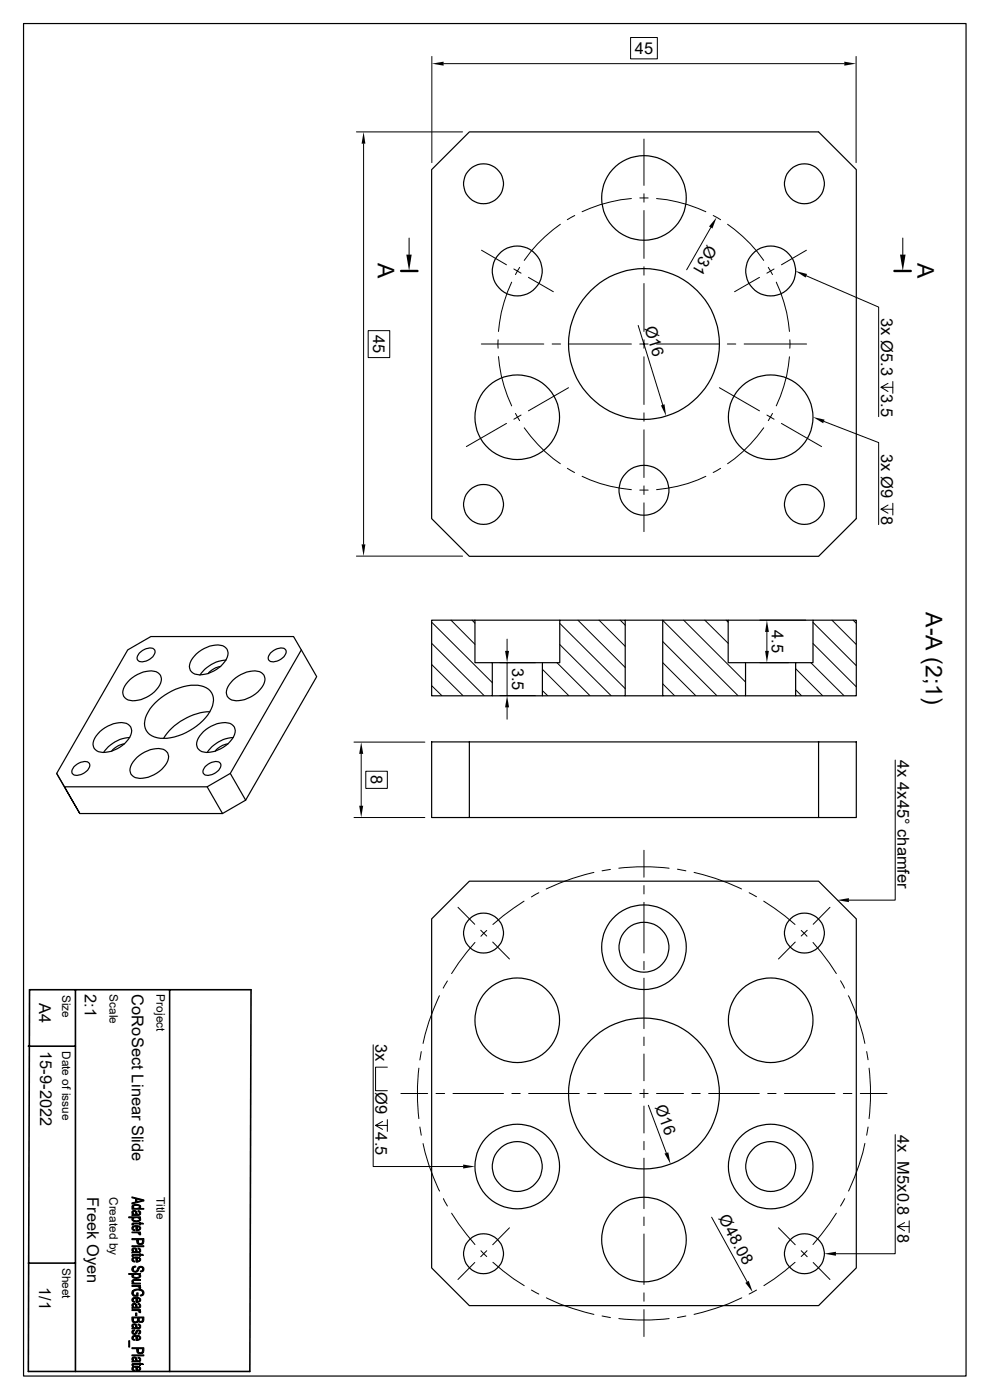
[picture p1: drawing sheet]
<svg xmlns="http://www.w3.org/2000/svg" width="210mm" height="297mm" viewBox="0 0 210 297" stroke-linecap="round" stroke-linejoin="round" font-family="sans-serif">
<g fill="none" stroke="#000" stroke-width=".25">
<path d="M5 5h199.9v286.9h-199.9zM91.6 36l8-8h74.1l8 8v74l-8 8h-74.1l-8-8zM27.1 137.9l4.9-2.9h30.3l1.6 2.9-15 26.2-5 2.8h-30.2l-1.7-2.8zM29.5 138.6a2.74 2.74 0 0 1 3.1-.9 1.49 1.49 0 0 1-.9 2.2 1.93 1.93 0 0 1-2.5 .1 1.27 1.27 0 0 1 .3-1.4zM41.7 138.7a6.1 6.1 0 0 1 5.5-1.7 1.88 1.88 0 0 1 .8 2.9 6.6 6.6 0 0 1-6.7 3.1 1.88 1.88 0 0 1-.7-2.9zM57.4 138.6a2.74 2.74 0 0 1 3.1-.9 1.49 1.49 0 0 1-.9 2.2 1.93 1.93 0 0 1-2.6 .1 1.27 1.27 0 0 1 .4-1.4zM63.9 137.9l3.3 5.7-15.1 26.2M91.6 131.6h9.2v9h3.6v7h-12.8zM100.8 131.6h17.9M118.7 131.6h13.9v16h-17.5v-7h3.6zM132.6 131.6h8M140.6 131.6h13.9v9h3.7v7h-17.6z"/>
<path d="M154.5 131.6h18M172.5 131.6h9.2v16h-12.9v-7h3.7zM21.2 155.2a6.1 6.1 0 0 1 5.6-1.7 1.88 1.88 0 0 1 .8 2.8 6.6 6.6 0 0 1-6.7 3.2 1.88 1.88 0 0 1-.8-2.9zM26.4 157.8a4.2 4.2 0 0 0-2.7 1.5M27.5 144.2a6.1 6.1 0 0 1 5.6-1.7 1.88 1.88 0 0 1 .8 2.9 6.6 6.6 0 0 1-6.7 3.1 1.88 1.88 0 0 1-.8-2.9zM27.5 156.5a7.2 7.2 0 0 0-5.5 3.1M32.9 149.1a12.3 12.3 0 0 1 9.1-3.7 3.3 3.3 0 0 1 2.8 5 12.3 12.3 0 0 1-10.8 6.2 3.3 3.3 0 0 1-2.9-5l.7-1.2zM43.2 155.2a6.1 6.1 0 0 1 5.6-1.7 1.88 1.88 0 0 1 .7 2.8 6.6 6.6 0 0 1-6.7 3.2 1.88 1.88 0 0 1-.7-2.9zM44.5 151a12.6 12.6 0 0 0-9.8 5.6M46.8 141.4a4.2 4.2 0 0 0-2.6 1.5M48 140a7.2 7.2 0 0 0-5.6 3.2M48.3 157.8a4.2 4.2 0 0 0-2.6 1.5"/>
<path d="M49.5 144.2a6.1 6.1 0 0 1 5.6-1.7 1.88 1.88 0 0 1 .7 2.9 6.6 6.6 0 0 1-6.7 3.1 1.88 1.88 0 0 1-.7-2.9zM49.5 156.5a7.2 7.2 0 0 0-5.6 3.1M91.6 157.4h82.1v16h-82.1zM99.6 157.4v16M104.4 140.6h10.7M104.4 147.6h10.7M132.6 147.6h8M158.2 140.6h10.6M158.2 147.6h10.6M173.7 157.4h8v16h-8M12 164.1l4.9 8.5h30.3M13.7 166.9l3.2 5.7"/>
<path d="M15.7 162.6a2.74 2.74 0 0 1 3.1-.8 1.49 1.49 0 0 1-.9 2.2 1.93 1.93 0 0 1-2.6 .1 1.27 1.27 0 0 1 .4-1.5zM29 160.7a6.1 6.1 0 0 1 5.6-1.7 1.88 1.88 0 0 1 .8 2.8 6.6 6.6 0 0 1-6.7 3.2 1.88 1.88 0 0 1-.8-2.9zM43.5 162.6a2.74 2.74 0 0 1 3.1-.8 1.49 1.49 0 0 1-.9 2.2 1.93 1.93 0 0 1-2.6 .1 1.27 1.27 0 0 1 .4-1.5zM43.9 166.9l3.3 5.7M48.9 164.1l3.2 5.7-4.9 2.8M99.6 186.9h74.1l8 8v74.1l-8 8h-74.1l-8-8v-74.1z"/>
<circle cx="102.6" cy="39" r="4.2"/>
<circle cx="170.6" cy="39" r="4.2"/>
<circle cx="109.7" cy="57.5" r="5.3"/>
<circle cx="136.6" cy="42" r="9"/>
<circle cx="163.5" cy="57.5" r="5.3"/>
<circle cx="136.6" cy="73" r="16"/>
<circle cx="109.7" cy="88.5" r="9"/>
<circle cx="163.5" cy="88.5" r="9"/>
<circle cx="102.6" cy="107" r="4.2"/>
<circle cx="136.6" cy="104" r="5.3"/>
<circle cx="170.6" cy="107" r="4.2"/>
<circle cx="102.6" cy="197.9" r="4.2"/>
<circle cx="170.6" cy="197.9" r="4.2"/>
<circle cx="109.7" cy="216.4" r="9"/>
<circle cx="136.6" cy="200.9" r="9"/>
<circle cx="136.6" cy="201" r="5.3"/>
<circle cx="163.5" cy="216.4" r="9"/>
<circle cx="136.6" cy="232" r="16"/>
<circle cx="109.7" cy="247.5" r="9"/>
<circle cx="109.7" cy="247.5" r="5.3"/>
<circle cx="163.5" cy="247.5" r="9"/>
<circle cx="163.5" cy="247.5" r="5.3"/>
<circle cx="102.6" cy="266" r="4.2"/>
<circle cx="136.6" cy="263" r="9"/>
<circle cx="170.6" cy="266" r="4.2"/>
</g>
<path d="M6.3 210h47l-.3 81h-47zM16 210v81M36 210v81M6 222h10M6 268h10" fill="none" stroke="#000" stroke-width=".34"/>
<g fill="#000" stroke="#000" stroke-width=".21">
<path d="M28.2 257.3v.3z" fill-rule="evenodd"/>
<path d="M28.1 255.8l.1-.1v.7l-.2-.2z" fill-rule="evenodd"/>
<path d="M28.1 259.5h.2v.4l-.3-.1z" fill-rule="evenodd"/>
<path d="M28 257h.1a.57 .57 0 0 1 .8 0v.6a.37 .37 0 0 0-.2-.5 .37 .37 0 0 0-.5 .2v.3l-.2-.2z" fill-rule="evenodd"/>
<path d="M29.3 256.8l.3 .1v.4l-.1-.2-.2-.1z" fill-rule="evenodd"/>
<path d="M29.6 258.3v.4z" fill-rule="evenodd"/>
<path d="M27.3 258.1h2.5l-.3 .4-.3-.1a.77 .77 0 0 0-1 .3v-.3h-.9z" fill-rule="evenodd"/>
<path d="M28.2 255.7l1-.2a.47 .47 0 0 1 .6 .3 .47 .47 0 0 1-.2 .6v-.4a.97 .97 0 0 0-1.4 0z" fill-rule="evenodd"/>
<path d="M28.2 257.4l.2 .2h.5v-.6l.1 .1a.34 .34 0 0 0 .1 .5 .34 .34 0 0 0 .4-.1l.1-.6 .2 .2a.52 .52 0 0 1-.1 .6 .52 .52 0 0 1-.5 .2h-1.2v-.2l.2-.1z" fill-rule="evenodd"/>
<path d="M28 258.5l.2-.1v.3a.93 .93 0 0 0 1.4 0v-.3a.49 .49 0 0 1 .1 .6 .49 .49 0 0 1-.6 .2l-.7-.1a.42 .42 0 0 1-.4-.6z" fill-rule="evenodd"/>
<path d="M28.3 259.5h1.3v-.2h.2v.2h.5l.1 .2h-.6v.2h-.2v-.2h-1.2l-.1 .1z" fill-rule="evenodd"/>
<path d="M28 253.9l2.5 .7v.2l-1.5-.4-.3 .6v-.7l-.7-.2z" fill-rule="evenodd"/>
<path d="M28 255.2l.7-.2 .3-.6v.5l1.2-.3 .3 .2-2.5 .6z" fill-rule="evenodd"/>
<path d="M28 256.4h.2v-.2l.5 .2a.7 .7 0 0 0 .9-.4v.4h.9v.1h-2.5z" fill-rule="evenodd"/>
<path d="M28 264.3h2.5v.2h-2.5z" fill-rule="evenodd"/>
<path d="M28.2 265.2v.4z" fill-rule="evenodd"/>
<path d="M28.2 276.9v.5z" fill-rule="evenodd"/>
<path d="M28.1 266.1h.2v.4l-.3 .1z" fill-rule="evenodd"/>
<path d="M28.2 271.9l.1 .3z" fill-rule="evenodd"/>
<path d="M28.2 260.1v.6l.4 .2-.1 .2a.54 .54 0 0 1-.5-.3 .54 .54 0 0 1 .2-.7z" fill-rule="evenodd"/>
<path d="M28.2 266.8v.6l.4 .1-.1 .2a.5 .5 0 0 1-.5-.3 .5 .5 0 0 1 .2-.6z" fill-rule="evenodd"/>
<path d="M28 275.5l.2-.1v.5l.4 .2-.1 .2a.55 .55 0 0 1-.5-.8z" fill-rule="evenodd"/>
<path d="M28.7 278.6h.3v.5h-.3z" fill-rule="evenodd"/>
<path d="M28.2 268.7l.6-.1v.2a.52 .52 0 0 0-.6 .5z" fill-rule="evenodd"/>
<path d="M28.2 264.8l.7 .1v.6a.39 .39 0 0 0-.2-.5 .39 .39 0 0 0-.5 .1v.5l-.2-.3z" fill-rule="evenodd"/>
<path d="M28.2 276.6l.5-.1 .2 .1v.7a.39 .39 0 0 0-.2-.5 .39 .39 0 0 0-.5 .1v.4l-.2-.2z" fill-rule="evenodd"/>
<path d="M28.2 273.8l.1 .7 .2 .3h.5v-.5h.3v.7h-.9l-.3-.3-.2-.4z" fill-rule="evenodd"/>
<path d="M28.2 260.1h1.2h.2v.5l-.1-.2-.4-.2v.9h-.3v-.9l-.4 .1-.2 .3z" fill-rule="evenodd"/>
<path d="M29.3 264.8h.3v.5l-.3-.3z" fill-rule="evenodd"/>
<path d="M28.2 266.8l.4-.1h.8l.2 .1v.4l-.1-.2-.4-.1v.9h-.3v-.9l-.4 .1-.2 .2z" fill-rule="evenodd"/>
<path d="M28.2 275.4l.5-.2 .6 .1 .3 .1v.4l-.2-.3h-.3v.8h-.3v-.9l-.4 .1-.2 .3z" fill-rule="evenodd"/>
<path d="M29.3 276.5l.3 .1v.4l-.3-.3z" fill-rule="evenodd"/>
<path d="M29.6 270.3v.4z" fill-rule="evenodd"/>
<path d="M28 261.4h1.8v.1h-.3v.3l-.5-.3h-1z" fill-rule="evenodd"/>
<path d="M27.3 270.2h2.5l-.3 .4-.3-.2a.77 .77 0 0 0-1 .3v-.3h-.9z" fill-rule="evenodd"/>
<path d="M28.1 271.6l1.7-.2v.3h-1.4l-.2 .5a.39 .39 0 0 1-.1-.6z" fill-rule="evenodd"/>
<path d="M28 272.2h.3v-.1l.2 .1h1.3v.2h-1.8z" fill-rule="evenodd"/>
<path d="M28 272.7h1.8v.2h-.3v.3l-.4-.3h-1.1z" fill-rule="evenodd"/>
<path d="M28 277.8h1.8v.2h-.3v.3l-.3-.3h-1.2z" fill-rule="evenodd"/>
<path d="M29.1 260.2l.1 .7 .4-.2v-.6a.55 .55 0 0 1 .2 .7 .55 .55 0 0 1-.7 .3z" fill-rule="evenodd"/>
<path d="M29.5 261.5l.3 .2v.3l-.3-.1z" fill-rule="evenodd"/>
<path d="M28.2 265.3l.3 .3h.4v-.7l.1 .1a.35 .35 0 0 0 .1 .5 .35 .35 0 0 0 .4-.1l.1-.6 .2 .2a.49 .49 0 0 1 0 .6 .49 .49 0 0 1-.6 .2l-1.2 .1v-.3h.2z" fill-rule="evenodd"/>
<path d="M29.1 266.9l.1 .6 .4-.2v-.5a.53 .53 0 0 1 .2 .7 .53 .53 0 0 1-.7 .3z" fill-rule="evenodd"/>
<path d="M28 270.5l.2-.1v.3a.93 .93 0 0 0 1.4 0v-.3a.49 .49 0 0 1 .1 .6 .49 .49 0 0 1-.6 .2l-.7-.1a.43 .43 0 0 1-.4-.1 .43 .43 0 0 1 0-.5z" fill-rule="evenodd"/>
<path d="M29.5 272.9l.3 .2v.3l-.3-.1z" fill-rule="evenodd"/>
<path d="M29.1 275.5v.6h.2l.3-.2v-.5a.53 .53 0 0 1 .2 .7 .53 .53 0 0 1-.7 .2z" fill-rule="evenodd"/>
<path d="M28 277.4h.2v-.3l.3 .2h.4v-.6l.1 .1a.35 .35 0 0 0 .1 .4 .35 .35 0 0 0 .4 0l.1-.6 .2 .2a.49 .49 0 0 1 0 .6 .49 .49 0 0 1-.6 .1l-1.2 .1z" fill-rule="evenodd"/>
<path d="M29.5 278l.3 .2v.3l-.3-.1z" fill-rule="evenodd"/>
<path d="M29.3 263v.4a.47 .47 0 0 0 .5 .4 .47 .47 0 0 0 .4-.4v.5l-.8 .1z" fill-rule="evenodd"/>
<path d="M29.8 269.7l.3-.1 .2-.4v.5l-.5 .1z" fill-rule="evenodd"/>
<path d="M29.7 274.8l.3-.1 .3-.4v.5l-.5 .2z" fill-rule="evenodd"/>
<path d="M28.3 266.1h1.3v-.1h.2v.1h.5l.1 .2h-.6v.2h-.2v-.2h-1.2l-.1 .1z" fill-rule="evenodd"/>
<path d="M28 262.8h2.5v.9l-.3 .2v-.9h-.9v.9l-.3-.2v-.7h-1z" fill-rule="evenodd"/>
<path d="M28.1 268.8l.1-.1v.6a.49 .49 0 0 0 .6 .4 .49 .49 0 0 0 .4-.6 .66 .66 0 0 1 1-.4 .66 .66 0 0 1 .1 1v-.5a.43 .43 0 0 0-.5-.3 .43 .43 0 0 0-.4 .5l-.1 .1a.71 .71 0 0 1-1 .4 .71 .71 0 0 1-.2-1.1z" fill-rule="evenodd"/>
<path d="M28.3 273.7l.7-.2 1.2 .2 .4 .6-.3 .5v-.6a1.17 1.17 0 0 0-2 0z" fill-rule="evenodd"/>
<path d="M27.3 284.4h.2v1.4h-.2z" fill-rule="evenodd"/>
<path d="M28 287.4h2.5v.3h-2.5z" fill-rule="evenodd"/>
<path d="M28.2 281.3v.4z" fill-rule="evenodd"/>
<path d="M28.2 288.3v.4z" fill-rule="evenodd"/>
<path d="M28.1 289.3h.2v.4l-.3-.1z" fill-rule="evenodd"/>
<path d="M28.2 282.2l.3-.1 .1 .2-.4 .3z" fill-rule="evenodd"/>
<path d="M28.2 283.4v.6l.4 .2-.1 .2a.51 .51 0 0 1-.5-.4 .51 .51 0 0 1 .2-.6z" fill-rule="evenodd"/>
<path d="M28.2 289.9v.6l.4 .2-.1 .2a.54 .54 0 0 1-.5-.3 .54 .54 0 0 1 .2-.7z" fill-rule="evenodd"/>
<path d="M28 281h.1a.57 .57 0 0 1 .8 .1v.5a.37 .37 0 0 0-.2-.5 .37 .37 0 0 0-.5 .2v.3l-.2-.2z" fill-rule="evenodd"/>
<path d="M28.2 288l.3-.1 .4 .1v.6a.37 .37 0 0 0-.2-.4 .37 .37 0 0 0-.5 .1v.4l-.2-.2z" fill-rule="evenodd"/>
<path d="M28.3 279.6v.4a.45 .45 0 0 0 .4 .4 .45 .45 0 0 0 .5-.4v.5l-.9 .1z" fill-rule="evenodd"/>
<path d="M29.3 280.9l.3 .1v.4l-.1-.3h-.2z" fill-rule="evenodd"/>
<path d="M28.2 283.4l1.1-.1 .3 .1v.4l-.1-.2-.4-.1v.9h-.3v-.9l-.4 .1-.2 .2z" fill-rule="evenodd"/>
<path d="M29.3 287.9l.3 .1v.4l-.3-.3z" fill-rule="evenodd"/>
<path d="M28.2 289.9l1.1-.1 .3 .1v.5l-.1-.3-.4-.1v.9h-.3v-.9l-.4 .1-.2 .3z" fill-rule="evenodd"/>
<path d="M28.1 282.3l.1-.1v.4a.36 .36 0 0 0 .4 .3 .36 .36 0 0 0 .3-.5l.3-.2h.4v.4a.29 .29 0 0 0-.4-.2 .29 .29 0 0 0-.2 .4 .54 .54 0 0 1-.7 .3 .54 .54 0 0 1-.2-.8z" fill-rule="evenodd"/>
<path d="M28.2 281.4l.2 .2 .5 .1v-.6l.1 .1a.36 .36 0 0 0 .1 .4 .36 .36 0 0 0 .4 0l.1-.6 .2 .2a.52 .52 0 0 1-.1 .6 .52 .52 0 0 1-.5 .1h-1.2v-.2h.2z" fill-rule="evenodd"/>
<path d="M29.6 282.2a.46 .46 0 0 1 .2 .5 .46 .46 0 0 1-.5 .3v-.1l.3-.2z" fill-rule="evenodd"/>
<path d="M29.1 283.5v.7l.5-.3v-.5a.52 .52 0 0 1 .2 .7 .52 .52 0 0 1-.7 .3z" fill-rule="evenodd"/>
<path d="M28.2 288.5l.2 .2h.5v-.6l.1 .1a.35 .35 0 0 0 .1 .4 .35 .35 0 0 0 .4 0l.1-.6 .2 .2a.5 .5 0 0 1-.1 .6 .5 .5 0 0 1-.5 .1l-1.2 .1v-.2l.2-.1z" fill-rule="evenodd"/>
<path d="M29.1 290l.1 .7 .4-.2v-.6a.55 .55 0 0 1 .2 .7 .55 .55 0 0 1-.7 .3z" fill-rule="evenodd"/>
<path d="M29.5 279.6v.4a.38 .38 0 0 0 .4 .3 .38 .38 0 0 0 .3-.3v.5h-.7z" fill-rule="evenodd"/>
<path d="M29.3 286.1v.5a.47 .47 0 0 0 .5 .4 .47 .47 0 0 0 .4-.4v.5h-.9z" fill-rule="evenodd"/>
<path d="M28.3 289.3h1.3v-.2h.2v.2h.5l.1 .2h-.6v.2h-.2v-.2h-1.2l-.1 .1z" fill-rule="evenodd"/>
<path d="M28 279.4h2.5v.8l-.3 .3v-.9h-.7l-.1 .8-.1-.1-.1 .2v-.9h-.9v.9l-.3-.2z" fill-rule="evenodd"/>
<path d="M28 285.9h2.5v1l-.3 .2v-1h-.9v1l-.3-.3v-.7h-1z" fill-rule="evenodd"/>
</g>
<g fill="none" stroke="#000" stroke-width=".21">
<path d="M91.6 12v22.5M94.1 13.5h85M133.8 8h5.6v4.5h-5.6zM181.6 12v22.5M75.6 28h22.5M77.1 30.5v85M136.6 29.5v9.8M86.8 50.5v3.5M102.2 53.1l5.2 3.1M108.5 59.9a31.1 31.1 0 0 0-2.8 10.4M109 57.1l1.5 .9M110.2 56.7l-.9 1.6"/>
<path d="M112.1 58.8l5.3 3.1M118.9 47.6a31 31 0 0 0-7.7 7.6M121.9 45.7l-1.5 .9M133.9 42.1a31.7 31.7 0 0 0-10.4 2.8M135.7 42h1.8M136.6 41.1v1.8M136.6 44.7v10.1M136.6 56.6v1.8M139.3 42.1a31.7 31.7 0 0 1 10.4 2.8M150.8 48.3l-5.1 8.9M151.3 45.7l1.6 .9M154.3 47.6a31 31 0 0 1 7.7 7.6"/>
<path d="M161.1 58.8l-5.3 3.1M163 56.7l.9 1.6M164.2 57.1l-1.5 .9M164.7 59.9a31.1 31.1 0 0 1 2.8 10.4M171 58.5l15.4 6.7v23.2M171.1 53.1l-5.3 3.1M191.5 50.5v3.5M78.1 70.1h4.6v5.8h-4.6zM102.1 73h13.3M105.7 72.1v1.8M105.7 75.6a29.1 29.1 0 0 0 2.8 10.5M117.1 73h1.8"/>
<path d="M120.7 73h13.2M135.4 69l5.2 16.9M135.7 73h1.8M136.6 72.1v1.8M136.6 60.2v10.1M136.6 75.7v10.1M139.3 73h13.2M154.3 73h1.8M157.9 73h13.2M167.5 75.7a29.3 29.3 0 0 1-2.8 10.4M167.6 72.1v1.8M107.4 89.8l-8.5 4.9"/>
<path d="M109.3 87.7l.9 1.5M110.5 88.1l-1.5 .8M111.2 90.8a30.9 30.9 0 0 0 7.7 7.6M120.4 99.4l1.5 .8M120.6 82.3l-8.5 4.9M136.6 87.6v1.8M136.6 91.2v10.1M152.6 82.3l8.5 4.9M152.9 99.4l-1.6 .8M162 90.8a30.9 30.9 0 0 1-7.7 7.6M162.7 88.1l1.5 .8M163.9 87.7l-.9 1.5"/>
<path d="M165.8 89.8l8.5 4.9M174.8 89.4l11.6 4.5v17.4M186.9 82.2l1.5 .9M188.4 81.3l-1.5 .9h2.5M189.4 80.9v2.5M75.6 118h22.5M123.5 101a29.4 29.4 0 0 0 10.4 2.9M135.7 104h1.8M136.6 103.1v1.8M136.6 106.7v6.1M149.7 101a29.4 29.4 0 0 1-10.4 2.9M186.9 108l1.5 .9"/>
<path d="M188.4 107.1l-1.5 .9h2.5M189.4 106.8v2.5M91.6 132l12.9 12.9M91.6 136.5l11.1 11.1M95.7 131.6l5.1 5.1M100.2 131.6l.6 .6M107.6 135.6v2.5M118.7 132.2l13.9 13.9M118.7 136.7l10.9 10.9M122.6 131.6l10 10M127.1 131.6l5.5 5.5M131.6 131.6l1 1"/>
<path d="M140.6 131.6l15.9 16M140.6 136.1l11.5 11.5M145 131.6l13.2 13.1M149.5 131.6l5 4.9M154.1 131.6l.4 .4M161.2 131.6h9.7M162.7 134.1v4M172.5 132l9.1 9.2M172.5 136.5l9.1 9.2M176.5 131.6l5.1 5.1M181 131.6l.6 .6M75.1 157.4h15"/>
<path d="M76.6 159.9v11M91.6 141l6.6 6.6M91.6 145.5l2.1 2.1M106 140.6h7.6M106 147.6h7.6M107.6 140.6v7M107.6 150.1v2.5M115.1 142l5.6 5.6M115.1 146.5l1.1 1.1M118.2 140.6l6.9 7M140.6 140.6l7 7M140.6 145.1l2.5 2.5"/>
<path d="M161.2 140.6h6.1M168.7 141.8l5.8 5.8M168.7 146.3l1.3 1.3M172 140.6l7 7M75.1 173.4h15M77.6 163.6h4.6v3.7h-4.6zM189.9 161.2v29.8h-9.8M97.2 192.5l3.5 3.6M100.8 199.9l-3.5 4.4-1.5 2.2M102 197.4l1.3 1.2M103.3 197.4l-1.3 1.2M104.5 199.9l3.6 3.6"/>
<path d="M111.2 191.2l-4.5 3.1-2.1 1.8M114.3 189.4l-1.6 .9M126 185.1a49.5 49.5 0 0 0-10.1 3.5M129.5 184.4l-1.8 .3M131.3 184.2a44.9 44.9 0 0 1 10.6 0M136.6 180.4v5.7M136.6 187.9v1.8M136.6 191.4v10.8M143.7 184.4l1.8 .3M147.2 185.1a48.1 48.1 0 0 1 10.1 3.5M158.9 189.4l1.6 .8M162 191.2l4.5 3.1 2.2 1.8"/>
<path d="M168.7 199.9l-3.6 3.6M170 197.4l1.2 1.2M171.2 197.4l-1.2 1.2M172.5 199.9l3.4 4.4 1.5 2.2M176.1 192.5l-3.6 3.6M93.2 211.2a47.3 47.3 0 0 0-3.5 10.2M94.9 208.1l-.9 1.5M136.6 204v1.7M136.6 207.5v10.7M178.3 208.1l.9 1.5M180 211.2a42.8 42.8 0 0 1 3.5 10.2M79.2 221.7v25.8h19.1"/>
<path d="M79.7 238.8l1.5 .8M81.2 237.9l-1.5 .9h2.5M82.2 226.4h-2.5v5h2.5M82.2 237.5v2.5M85 232h5.7M88.9 226.6a45.2 45.2 0 0 0 0 10.7M89.1 239.1l.3 1.7M89.4 223.1l-.3 1.8M92.5 232h1.8M96.1 232h10.7M108.6 232h1.8M112.1 232h10.8"/>
<path d="M124.7 232h1.7M128.2 232h5.7M135.7 232h1.8M136.6 220v1.8M136.6 231.1v1.8M136.6 234.7v5.7M136.6 223.6v5.7M137.5 234.5l3.9 10.1M139.3 232h5.7M146.8 232h1.7M150.3 232h10.8M162.9 232h1.7"/>
<path d="M166.4 232h10.7M178.9 232h1.8M182.5 232h5.7M183.9 223.1l.2 1.7M184.1 239.1l-.2 1.7M184.4 226.6a45.2 45.2 0 0 1 0 10.7M89.7 242.6a42.3 42.3 0 0 0 3.6 10.1M94.1 254.3l.8 1.6M95.8 257.4l1.5 2.2 3.5 4.4M136.6 242.1v1.8M136.6 245.7v10.7M136.6 258.2v1.8"/>
<path d="M151 258.2l7.5 13.7M177.4 257.4l-1.5 2.2-3.4 4.4M179.2 254.3l-.9 1.6M183.5 242.6a43.9 43.9 0 0 1-3.5 10.1M189.9 240.7v25.3h-12.6M191.9 259.4l-1.5 .8h2.5M192.9 259v2.5M100.7 267.8l-3.5 3.6M102 265.3l1.3 1.3M103.3 265.3l-1.3 1.3M104.6 267.8l4.4 3.5 2.2 1.5M108.1 260.5l-3.6 3.6"/>
<path d="M112.7 273.7l1.6 .8M115.9 275.3a40.9 40.9 0 0 0 10.1 3.5M127.7 279.2l1.8 .3M131.3 279.7a44.9 44.9 0 0 0 10.6 0M136.6 261.8v10.7M136.6 274.3v1.8M136.6 277.8v5.7M145.5 279.2l-1.8 .3M157.4 275.3a42.8 42.8 0 0 1-10.2 3.5M160.5 273.7l-1.6 .8M165.1 260.5l3.6 3.6M168.7 267.8l-4.4 3.5-2.2 1.5"/>
<path d="M170 265.3l1.2 1.3M171.2 265.3l-1.2 1.3M172.5 267.8l3.6 3.6M190.4 260.2l1.5 .9"/>
</g>
<g fill="#000">
<path d="M91.6 13.5l2.5-.4v.8zM179.1 13.1l2.5 .4-2.5 .4zM77.1 28l.4 2.5h-.8zM86.2 54h1.1l-.5 3.5zM152 46.1l-.9 2.4-.7-.5zM168.7 57.5l2.5 .6-.3 .8zM190.9 54h1.2l-.6 3.5zM140.2 86l.8-.2 .3 2.5zM172.5 88.5l2.4 .5-.3 .8zM76.7 115.5h.8l-.4 2.5zM107.1 138.1h.9l-.4 2.5zM162.7 131.6l.4 2.5h-.8z"/>
<path d="M162.3 138.1h.8l-.4 2.5zM76.6 157.4l.4 2.5h-.8zM107.6 147.6l.4 2.5h-.9zM76.2 170.9h.8l-.4 2.5zM177.6 191l2.5-.5v.9zM98.3 247.1l2.5 .4-2.5 .4zM141 244.7l.8-.2 .4 2.4zM158.1 272.2l.7-.5 .9 2.5zM174.8 266l2.5-.4v.8z"/>
</g>
<path d="M85.1 57.5h3.5M189.7 57.5h3.5" fill="none" stroke="#000" stroke-width=".51"/>
<g font-size="4.9">
<text x="80.2" y="55.9" transform="rotate(90 80.2 55.9)">A</text>
<text x="194.6" y="55.9" transform="rotate(90 194.6 55.9)">A</text>
<text x="196.4" y="129.9" transform="rotate(90 196.4 129.9)">A-A (2;1)</text>
</g>
<g font-size="3.5">
<text x="134.7" y="11.5">45</text>
<text x="150.1" y="51.7" transform="rotate(120 150.1 51.7)">Ø31</text>
<text x="79.2" y="71.1" transform="rotate(90 79.2 71.1)">45</text>
<text x="136.7" y="69.5" transform="rotate(73 136.7 69.5)">Ø16</text>
<text x="186.9" y="67.5" transform="rotate(90 186.9 67.5)">3x Ø5.3</text>
<text x="186.9" y="83.7" transform="rotate(90 186.9 83.7)">3.5</text>
<text x="186.9" y="96.3" transform="rotate(90 186.9 96.3)">3x Ø9</text>
<text x="186.9" y="109.5" transform="rotate(90 186.9 109.5)">8</text>
<text x="163.7" y="133.7" transform="rotate(90 163.7 133.7)">4.5</text>
<text x="108.6" y="141.6" transform="rotate(90 108.6 141.6)">3.5</text>
<text x="190.4" y="161.2" transform="rotate(90 190.4 161.2)">4x 4x45° chamfer</text>
<text x="78.7" y="164.5" transform="rotate(90 78.7 164.5)">8</text>
<text x="8.3" y="212.9" transform="rotate(90 8.3 212.9)">A4</text>
<text x="18" y="210.9" transform="rotate(90 18 210.9)">2:1</text>
<text x="28" y="210.9" transform="rotate(90 28 210.9)">CoRoSect Linear Slide</text>
<text x="79.7" y="221.5" transform="rotate(90 79.7 221.5)">3x</text>
<text x="8.5" y="223" transform="rotate(90 8.5 223)">15-9-2022</text>
<text x="79.7" y="231.6" transform="rotate(90 79.7 231.6)">Ø9</text>
<text x="138.9" y="234.9" transform="rotate(69 138.9 234.9)">Ø16</text>
<text x="79.7" y="240.2" transform="rotate(90 79.7 240.2)">4.5</text>
<text x="190.4" y="240.7" transform="rotate(90 190.4 240.7)">4x M5x0.8</text>
<text x="18.5" y="254" transform="rotate(90 18.5 254)">Freek Oyen</text>
<text x="152.4" y="258.4" transform="rotate(61 152.4 258.4)">Ø48.08</text>
<text x="190.4" y="261.7" transform="rotate(90 190.4 261.7)">8</text>
<text x="8.3" y="273" transform="rotate(90 8.3 273)">1/1</text>
</g>
<g font-size="2.5">
<text x="13.2" y="211" transform="rotate(90 13.2 211)">Size</text>
<text x="23.2" y="210.9" transform="rotate(90 23.2 210.9)">Scale</text>
<text x="33.2" y="210.9" transform="rotate(90 33.2 210.9)">Project</text>
<text x="13.2" y="223" transform="rotate(90 13.2 223)">Date of issue</text>
<text x="23.2" y="254" transform="rotate(90 23.2 254)">Created by</text>
<text x="33.2" y="254" transform="rotate(90 33.2 254)">Title</text>
<text x="13.2" y="269" transform="rotate(90 13.2 269)">Sheet</text>
</g>
</svg>
